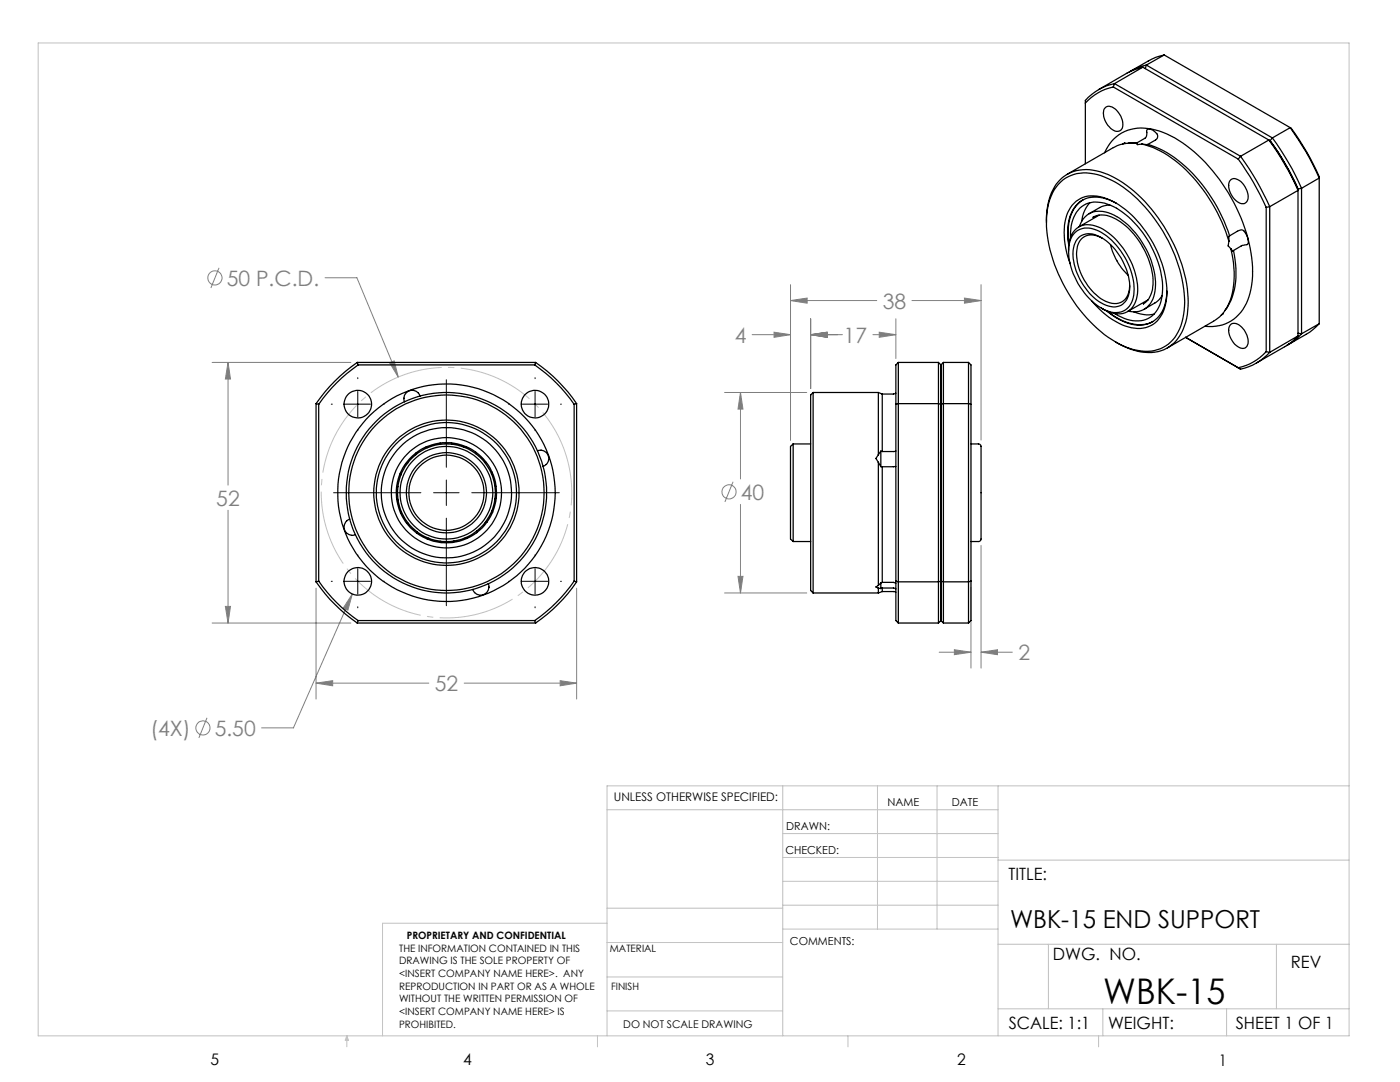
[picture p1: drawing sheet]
<svg xmlns="http://www.w3.org/2000/svg" width="279mm" height="216mm" viewBox="0 0 279 216" stroke-linecap="round" stroke-linejoin="round" font-family="sans-serif">
<g fill="none" stroke="#808080" stroke-width=".2">
<path d="M43.7 53.4l-1.6 4.1M64.9 55.4h6.3l8.3 19.8M157.8 56.8v31M157.8 60h17.2M157.8 60l3.3-.5v1zM182 60h13.8M192.5 59.5l3.3 .5-3.3 .5zM195.8 56.8v31M42.3 72.3h27.7M45.5 72.3l.5 3.3h-1zM45.5 72.3v24.5M77.8 72.4l.9-.4 .8 3.2z"/>
<path d="M144.6 78.3h16.4M147.8 78.3l.5 3.3h-1zM147.8 78.3v17.3M150.1 66.8h7.7M154.5 66.3l3.3 .5-3.3 .5zM161.8 66.8l3.3-.5v1zM161.8 63.6v13.9M161.8 66.8h6.3M174.2 66.8h4.6M175.5 66.3l3.3 .5-3.3 .5zM178.8 63.6v7.9M146.3 96.1l-1.6 4.1"/>
<path d="M45.5 101.8v22.5M63.1 117.4v22.1M70.3 118.5l-11.7 26.7h-6.4M70.3 118.5l-.9 3.2-.9-.4zM115.1 117.4v22.1M144.6 118.3h16.4M147.3 115h1l-.5 3.3zM147.8 100.6v17.7M193.8 117.2v16.1M195.8 108.8v24.5M42.3 124.3h27.7M45 121h1l-.5 3.3z"/>
<path d="M63.1 136.3l3.3-.5v1zM63.1 136.3h22.5M92.6 136.3h22.5M111.8 135.8l3.3 .5-3.3 .5zM187.4 130.1h6.4M190.5 129.6l3.3 .5-3.3 .5zM195.8 130.1l3.3-.5v1zM195.8 130.1h6.2M41.3 143.2l-1.6 4"/>
<circle cx="42.9" cy="55.4" r="1.42"/>
<circle cx="145.5" cy="98.1" r="1.4"/>
<circle cx="40.5" cy="145.2" r="1.41"/>
</g>
<path d="M113 91a25 25 0 0 0-41.8-10.1 25 25 0 0 0 11.4 41.5 25 25 0 0 0 30.8-30l-.4-1.4" fill="none" stroke="#c0c0c0" stroke-width=".2" stroke-dasharray="15.2 1.3 1.3 1.3" stroke-dashoffset="5.3" stroke-linecap="butt"/>
<g fill="none" stroke="#000" stroke-width=".2">
<path d="M71.4 75.4v.2M71.4 78.1v5.1M89.1 75.8v17.4M106.8 75.4v.2M106.8 78.1v5.1M66.1 80.6h.2M66.6 98.3h17.4M68.9 80.6h5M71.4 85.7v.2M76.5 80.6h.2M86.5 98.3h5.1M89.1 95.8v5.1"/>
<path d="M94.2 98.3h17.4M101.5 80.6h.2M104.2 80.6h5.1M106.8 85.7v.2M111.9 80.6h.1M66.1 116h.2M68.9 116h5M71.4 110.7v.2M71.4 113.5v5M76.5 116h.2M89.1 103.4v17.5M101.5 116h.2"/>
<path d="M104.2 116h5.1M106.8 110.7v.2M106.8 113.5v5M111.9 116h.1M71.4 121.1v.2M106.8 121.1v.2"/>
</g>
<g fill="none" stroke="#c0c0c0" stroke-width=".2">
<path d="M7.6 8.6h261.6v198.1h-261.6zM156.2 156.8v49.9M175.1 156.8v28.6M187 156.8v28.6M199.2 156.8v49.9M269.2 156.8h-148.1v49.9M121.1 161.6h78.1M156.2 171.1h43M156.2 166.3h43M156.2 175.9h43M199.2 171.6h70M121.1 194.9h35.1"/>
<path d="M121.1 188.1h35.1M121.1 181.2h35.1M121.1 184.2h-44.8v22.5M156.2 185.4h43M156.2 180.6h43M199.2 188.4h70M209.2 188.4v12.9M254.7 188.4v12.9M69.2 206.7v2.2M69.2 206.7l.3 .9h-.6zM119.2 206.7v2.2M121.1 201.7h35.1"/>
<path d="M169.2 206.7v2.2M199.2 201.3h70M219.3 206.7v2.2M220.1 201.3v5.4M244.8 201.3v5.4"/>
</g>
<g fill="#808080">
<path d="M77.8 72.4l.9-.4 .8 3.2z"/>
<path d="M45.5 72.3l.5 3.3h-1zM45 121h1l-.5 3.3zM63.1 136.3l3.3-.5v1zM111.8 135.8l3.3 .5-3.3 .5zM70.3 118.5l-1.8 2.8 .9 .4zM157.8 60l3.3-.5v1zM192.5 59.5l3.3 .5-3.3 .5zM154.5 66.3l3.3 .5-3.3 .5zM161.8 66.8l3.3-.5v1zM161.8 66.8l3.3-.5v1zM175.5 66.3l3.3 .5-3.3 .5zM190.5 129.6l3.3 .5-3.3 .5zM195.8 130.1l3.3-.5v1zM147.8 78.3l.5 3.3h-1zM147.3 115h1l-.5 3.3z"/>
</g>
<g fill="none" stroke="#000" stroke-width=".25">
<path d="M222.2 17.4a10.5 10.5 0 0 0-5.6 3.2M222.2 17.4l24.9 14.3M222.4 16.7a10.6 10.6 0 0 0-5.8 3.3v12.7M222.4 16.7l-.2 .7M222.4 16.7l25.2 14.5M228.1 13.4l-1.7 .5-1.5 .7-5.6 3.3M228.1 13.4l25.1 14.5M228.1 13.4l-5.7 3.3M228.8 13l-1.6 .5-1.9 .9M228.8 13l-.2 .7M228.8 13l25.1 14.5M232.3 11a9.3 9.3 0 0 0-3.1 1.2l-3.6 2"/>
<path d="M232.3 11l-3.5 2M232.3 11l25.2 14.5M211.2 36.8a7.4 7.4 0 0 1 7.7-2 22.9 22.9 0 0 1 12.1 9.6 28.9 28.9 0 0 1 5.4 16.7 9.6 9.6 0 0 1-3.8 7.9 8.7 8.7 0 0 1-8.5 0 27.1 27.1 0 0 1-11.5-11.5 25.7 25.7 0 0 1-3.6-15.6 10.1 10.1 0 0 1 2.2-5.1zM216.1 39.9a7.2 7.2 0 0 0-3 6.3l.2 2.6M220.5 30.5a8 8 0 0 1 10.1-4.6 24.3 24.3 0 0 1 12 9 32.6 32.6 0 0 1 7.4 20.2 11.1 11.1 0 0 1-3.8 8.6 8.2 8.2 0 0 1-5.7 1.4M220.5 21.6a1.72 1.72 0 0 1 2.5 .6 3.3 3.3 0 0 1 .8 3.6 1.41 1.41 0 0 1-2.1-.2 3.8 3.8 0 0 1-1.3-3.9zM224.5 28.5l-.5 .3M226.8 28.6a7.8 7.8 0 0 0-4.6 .9l-9.2 5.3M226.8 28.6l.2 .3 .9-.1M226.9 28.5l1.6-.9a1.71 1.71 0 0 0 .3-1.6l.2-.2a1.88 1.88 0 0 1 2 1.5l-.4 .6-1.5 .9M226.9 28.5l-1.7 .1M226.9 28.5h-.2l.1 .1"/>
<path d="M227.9 28.8a21.8 21.8 0 0 1 11.6 8.2 32.9 32.9 0 0 1 5.8 11.1M227.9 28.8h1.2M229.1 28.8a23.3 23.3 0 0 1 12.1 9.8 33.2 33.2 0 0 1 4.2 8.5M245.5 36a1.72 1.72 0 0 1 2.5 .7 3.5 3.5 0 0 1 .8 3.5 1.41 1.41 0 0 1-2.1-.2 3.7 3.7 0 0 1-1.3-3.8zM247.1 31.7a52.9 52.9 0 0 1 5.6 9.7M247.6 31.2a54.8 54.8 0 0 1 5.8 10M247.6 31.2l-.5 .5M253.2 27.9a54.8 54.8 0 0 1 5.8 10.1l-5.6 3.2M253.2 27.9l-5.6 3.3M253.2 27.9l.3 .2M253.5 28.1a52.9 52.9 0 0 1 5.5 9.6M253.9 27.5a54.8 54.8 0 0 1 5.9 10.1"/>
<path d="M253.9 27.5l-.4 .6M257.5 25.5a52.1 52.1 0 0 1 5.8 10l-3.5 2.1M257.5 25.5a46 46 0 0 1 5.8 9.7v29.4M257.5 25.5l-3.6 2M259 37.7v29.3M259.8 37.6l-.8 .1M259.8 37.6v29M208.8 44.3a11 11 0 0 1 3.3-8.9 8.3 8.3 0 0 1 8.2-.9 26.4 26.4 0 0 1 13.1 12.5 26.8 26.8 0 0 1 3.6 15.8 8.8 8.8 0 0 1-4.7 7 10.4 10.4 0 0 1-9-1.1l-.7-.5M213.3 50.2a5.1 5.1 0 0 1 2.5-5.2 6.4 6.4 0 0 1 5.9 1.9 15.1 15.1 0 0 1 5.3 11.7 3.9 3.9 0 0 1-3.8 4l-1.5-.2-1.9-.9M213.6 52.6a14.8 14.8 0 0 1-.5-10.2 5.4 5.4 0 0 1 7-3 18 18 0 0 1 9.6 8.3 19.3 19.3 0 0 1 3 12.6 5.6 5.6 0 0 1-5.7 5.2 13.8 13.8 0 0 1-9.2-5.5M213.6 47.3a7 7 0 0 1 2.7-6.3 6.6 6.6 0 0 1 6.5 .6 20.1 20.1 0 0 1 9.2 16.1 6.2 6.2 0 0 1-3.3 6 7.4 7.4 0 0 1-6.2-1.1M214.5 46.4a4.3 4.3 0 0 1 5.3 0 14 14 0 0 1 6.5 12.4 3.7 3.7 0 0 1-5.5 3.2 14 14 0 0 1-7.4-10 6.4 6.4 0 0 1 1.1-5.6z"/>
<path d="M215.3 47.4a3.4 3.4 0 0 1 4-.2 12 12 0 0 1 6.1 10.8 3.2 3.2 0 0 1-4.6 2.9 12 12 0 0 1-6.4-8.2 5.7 5.7 0 0 1 .9-5.3zM215.4 45.2a4.3 4.3 0 0 1 6.3-2.5 15.5 15.5 0 0 1 7.4 7.8 12.4 12.4 0 0 1 1 9.2 4 4 0 0 1-4.9 2.4M217.5 40.5a6.6 6.6 0 0 0-1.6 3.7M218.2 43.4a4.6 4.6 0 0 1 5 .6 15.9 15.9 0 0 1 6.9 12.8 4.7 4.7 0 0 1-1.9 3.8M218.2 43.3l-.1 .1M219.4 42.9l-4.1 2.4M220 47.5a3.1 3.1 0 0 0-4.7 .9 8.9 8.9 0 0 0 1.4 8 8.1 8.1 0 0 0 5.7 4.2 2.97 2.97 0 0 0 3-3.3l.1-.3M221.5 40.9l-1.7 .3-2.5 1.5M221.6 48.8a13.1 13.1 0 0 0 3.5 6.1M222.8 40.6a7.3 7.3 0 0 0-6.5-.8 6.4 6.4 0 0 0-3.2 5.8l.2 3.3M229.1 59.8l-4.1 2.4M232 58.9l-1.3 1.4-2.3 1.4"/>
<path d="M232.9 58a6.7 6.7 0 0 1-3.3 6.4 7.5 7.5 0 0 1-6.9-1l-1.8-1.3M245.3 48.1l-.2 1 .5 .5M245.4 47.1l1.5-1 .9-.2a2.57 2.57 0 0 1 1.3 2.2v.4l-.2 .3-1 .2-1.7 1M245.4 47.1l-.1 .1v.9M245.6 49.6a17.1 17.1 0 0 1-.6 11.5l-1.1 1.6-1.4 1.2-9.5 5.5M245.6 49.6l.4 .5 .2-.1M246.2 50a15.2 15.2 0 0 1-1.3 11.4l-.4 .5M252.7 41.4v28.8M253.4 41.2l-.7 .2M253.4 41.2v29.1M71.3 72.3a32.5 32.5 0 0 0-8.2 8.2M71.3 72.3l.2 .5"/>
<path d="M71.3 72.3h35.6M71.5 72.8a31.3 31.3 0 0 0-7.9 7.9M71.5 72.8h35.2M83.8 79.1a1.64 1.64 0 0 0-2.1-1.1 1.64 1.64 0 0 0-.9 2.2M106.7 72.8a31.3 31.3 0 0 1 7.9 7.9M106.9 72.3a31.6 31.6 0 0 1 8.2 8.2M106.9 72.3l-.2 .5M162.3 78.3v40M162.3 78.3l-.5 .5v39l.5 .5M162.3 78.3h13M175.3 78.3v12.4M175.3 78.3l.8 .3"/>
<path d="M176.1 78.6v11.5M178.8 78.5l-.5 .1h-2.2M179.3 72.3v8.2M179.3 72.3l-.5 .5v7.9M179.3 72.3h8M187.3 72.3v8.2M187.3 72.3l.5 .5M187.8 72.8v7.9M188.3 72.3v8.2M188.3 72.3h5M188.3 72.3l-.5 .5M193.3 72.3v8.2"/>
<path d="M193.3 72.3l.5 .5v7.9M221.1 62.1a9.7 9.7 0 0 0 7.8 2.5l1.2-.5M226.3 62.2a7 7 0 0 0 4 .5M236.6 67.3l11 6.4M244.2 62.6l-.5 .3M245.5 64.8a1.54 1.54 0 0 1 2.3 .5 3.6 3.6 0 0 1 1 3.8 1.27 1.27 0 0 1-1.9 0 3.8 3.8 0 0 1-1.5-4zM252.7 70.2a10.5 10.5 0 0 1-5.6 3.2l.5 .3M252.7 70.2l.7 .1M253.4 70.3a11.2 11.2 0 0 1-5.8 3.4M259 67a9.7 9.7 0 0 1-2.6 2.2l-5.6 3.2M259 66.5l.8 .1M259 67l-5.6 3.3"/>
<path d="M259.8 66.6a10.2 10.2 0 0 1-3 2.4M263.3 64.6l-.6 .6a19.2 19.2 0 0 1-5.6 3.6M263.3 64.6l-3.5 2M63.1 80.5l.5 .2M63.1 80.5v35.6M63.6 80.7v35.3M79.2 99.6l.2 .2M79.4 97.1l-.3 .2M79.9 94.4l.1 .4M81.4 92.4l-.4 .1M83 90.3v.4M85 89.2l.3 .1"/>
<path d="M87.8 88.4l-.2 .3M90.1 88.4l.2 .3M93 89.1l-.4 .1M94.9 90.2l.1 .4M96.7 92.2l.3 .1M98.2 94.2l-.1 .4M98.7 96.8l.3 .3M99.1 99.3l-.3 .3M107.2 90a1.65 1.65 0 0 1 2.2 .9 1.65 1.65 0 0 1-1 2.2M114.6 80.7v35.3M115.1 80.5l-.5 .2M115.1 80.5v35.6"/>
<path d="M158.3 88.6v19.5M158.3 88.6l-.5 .5v18.5l.5 .5M158.3 88.6h3.5M175.3 92.3v24.5M175.3 90.7l-.5 .8 .5 .8M175.3 92.3l.5 .8h.3M175.8 90v3.1M175.8 90l-.5 .7M175.8 90l.3 .1M176.1 93.1v23.1M178.8 93.1h-2.7M178.8 90l-2.7 .1"/>
<path d="M178.8 80.7v35.3M179.3 80.5h8M179.3 80.5v35.6M179.3 80.5l-.5 .2M187.3 80.5l.5 .2M187.3 80.5v35.6M187.8 80.7v35.3M188.3 80.5v35.6M188.3 80.5h5M188.3 80.5l-.5 .2M193.3 80.5v35.6M193.3 80.5l.5 .2"/>
<path d="M193.8 88.6h1.7a.57 .57 0 0 1 .3 .8v17.1a1.46 1.46 0 0 1-.3 1.5l-1.7 .1M193.8 80.7v35.3M63.1 116.1a32.5 32.5 0 0 0 8.2 8.2M63.6 116a31.3 31.3 0 0 0 7.9 7.8M63.6 116l-.5 .1M69.8 103.6a1.65 1.65 0 0 0-1 2.1 1.65 1.65 0 0 0 2.1 1M80.1 102.1l-.1 .3M81.1 104.4h.4M83.2 106.1l.1 .3M85.6 107.4l-.4 .1M87.8 108l.3 .3M90.6 107.9l-.3 .3"/>
<path d="M92.9 107.3l.3 .1M95.2 105.9l-.1 .4M97.2 104.2h-.4M97.4 116.5a1.64 1.64 0 0 1-.9 2.1 1.64 1.64 0 0 1-2.1-1M98.2 101.8l.1 .4M114.6 116a31.3 31.3 0 0 1-7.9 7.8M114.6 116l.5 .1M115.1 116.1a31.6 31.6 0 0 1-8.2 8.2M158.3 108.1h3.5M162.3 118.3h13M175.3 116.8l-.5 .3 .5 .3M175.3 117.4v.9"/>
<path d="M175.3 117.4h.5M175.8 116.3l-.5 .5M175.8 116.3v1.1M176.1 118h2.3l.4 .2M176.1 116.2h2.2l.5 .2M176.1 117.3h2.2l.5 .2M176.1 117.3v.7M176.1 118l-.8 .3M176.1 116.2l-.3 .1M176.1 117.3l-.3 .1M178.8 116v7.8l.5 .5M178.8 116l.5 .1"/>
<path d="M179.3 116.1v8.2M179.3 116.1h8M187.3 116.1v8.2M187.8 116v7.8M187.8 116l.5 .1M187.8 116l-.5 .1M188.3 116.1v8.2M188.3 116.1h5M193.3 116.1v8.2M193.8 116v7.8l-.5 .5M193.8 116l-.5 .1M71.3 124.3h35.6"/>
<path d="M71.5 123.8h35.2M71.5 123.8l-.2 .5M106.7 123.8l.2 .5M179.3 124.3h8M187.8 123.8l.5 .5M187.8 123.8l-.5 .5M188.3 124.3h5"/>
<circle cx="71.4" cy="80.6" r="2.75"/>
<circle cx="89.1" cy="98.3" r="11"/>
<circle cx="89.1" cy="98.3" r="14.5"/>
<circle cx="89.1" cy="98.3" r="9.7"/>
<circle cx="89.1" cy="98.3" r="13"/>
<circle cx="89.1" cy="98.3" r="7.5"/>
<circle cx="89.1" cy="98.3" r="19.5"/>
<circle cx="89.1" cy="98.3" r="9.2"/>
<circle cx="89.1" cy="98.3" r="21.7"/>
<circle cx="89.1" cy="98.3" r="14"/>
<circle cx="89.1" cy="98.3" r="10"/>
<circle cx="89.1" cy="98.3" r="8"/>
<circle cx="89.1" cy="98.3" r="20"/>
<circle cx="106.8" cy="80.6" r="2.74"/>
<circle cx="71.4" cy="116" r="2.76"/>
<circle cx="106.8" cy="116" r="2.75"/>
</g>
<text font-size="7.1" x="220.2" y="200.4">WBK-15</text>
<text font-size="4.9" x="201.6" y="185.2">WBK-15 END SUPPORT</text>
<g font-size="4.2" fill="#808080">
<text x="45.2" y="57">50 P.C.D.</text>
<text x="176.2" y="61.6">38</text>
<text x="146.6" y="68.4">4</text>
<text x="168.4" y="68.4">17</text>
<text x="43.2" y="100.9">52</text>
<text x="147.8" y="99.7">40</text>
<text x="203.2" y="131.7">2</text>
<text x="86.8" y="137.9">52</text>
<text x="30" y="146.8">(4X)</text>
<text x="42.8" y="146.8">5.50</text>
</g>
<g font-size="3.4">
<text x="201.3" y="175.7">TITLE:</text>
<text x="210.1" y="191.5">DWG. NO.</text>
<text x="257.6" y="193.1">REV</text>
<text x="201.3" y="205.4">SCALE: 1:1</text>
<text x="221.1" y="205.4">WEIGHT:</text>
<text x="246.6" y="205.4">SHEET 1 OF 1</text>
</g>
<g font-size="3.2">
<text x="42" y="212.5">5</text>
<text x="92.4" y="212.4">4</text>
<text x="140.9" y="212.5">3</text>
<text x="191" y="212.5">2</text>
<text x="243.2" y="212.8">1</text>
</g>
<text font-size="2.4" x="122.5" y="159.9">UNLESS OTHERWISE SPECIFIED:</text>
<g font-size="2.2">
<text x="177.1" y="160.9">NAME</text>
<text x="190" y="160.9">DATE</text>
<text x="156.9" y="165.7">DRAWN:</text>
<text x="156.7" y="170.4">CHECKED:</text>
<text x="157.6" y="188.6">COMMENTS:</text>
</g>
<text font-size="2.1" x="124.4" y="205.1">DO NOT SCALE DRAWING</text>
<g font-size="2">
<text x="79.7" y="189.9">THE INFORMATION CONTAINED IN THIS</text>
<text x="81.2" y="187.4">PROPRIETARY AND CONFIDENTIAL</text>
<text x="121.7" y="189.9">MATERIAL</text>
<text x="79.7" y="192.4">DRAWING IS THE SOLE PROPERTY OF</text>
<text x="79.7" y="195">&lt;INSERT COMPANY NAME HERE&gt;. ANY</text>
<text x="79.7" y="197.5">REPRODUCTION IN PART OR AS A WHOLE</text>
<text x="122" y="197.5">FINISH</text>
<text x="79.7" y="200">WITHOUT THE WRITTEN PERMISSION OF</text>
<text x="79.7" y="202.5">&lt;INSERT COMPANY NAME HERE&gt; IS</text>
<text x="79.7" y="205.1">PROHIBITED.</text>
</g>
</svg>
